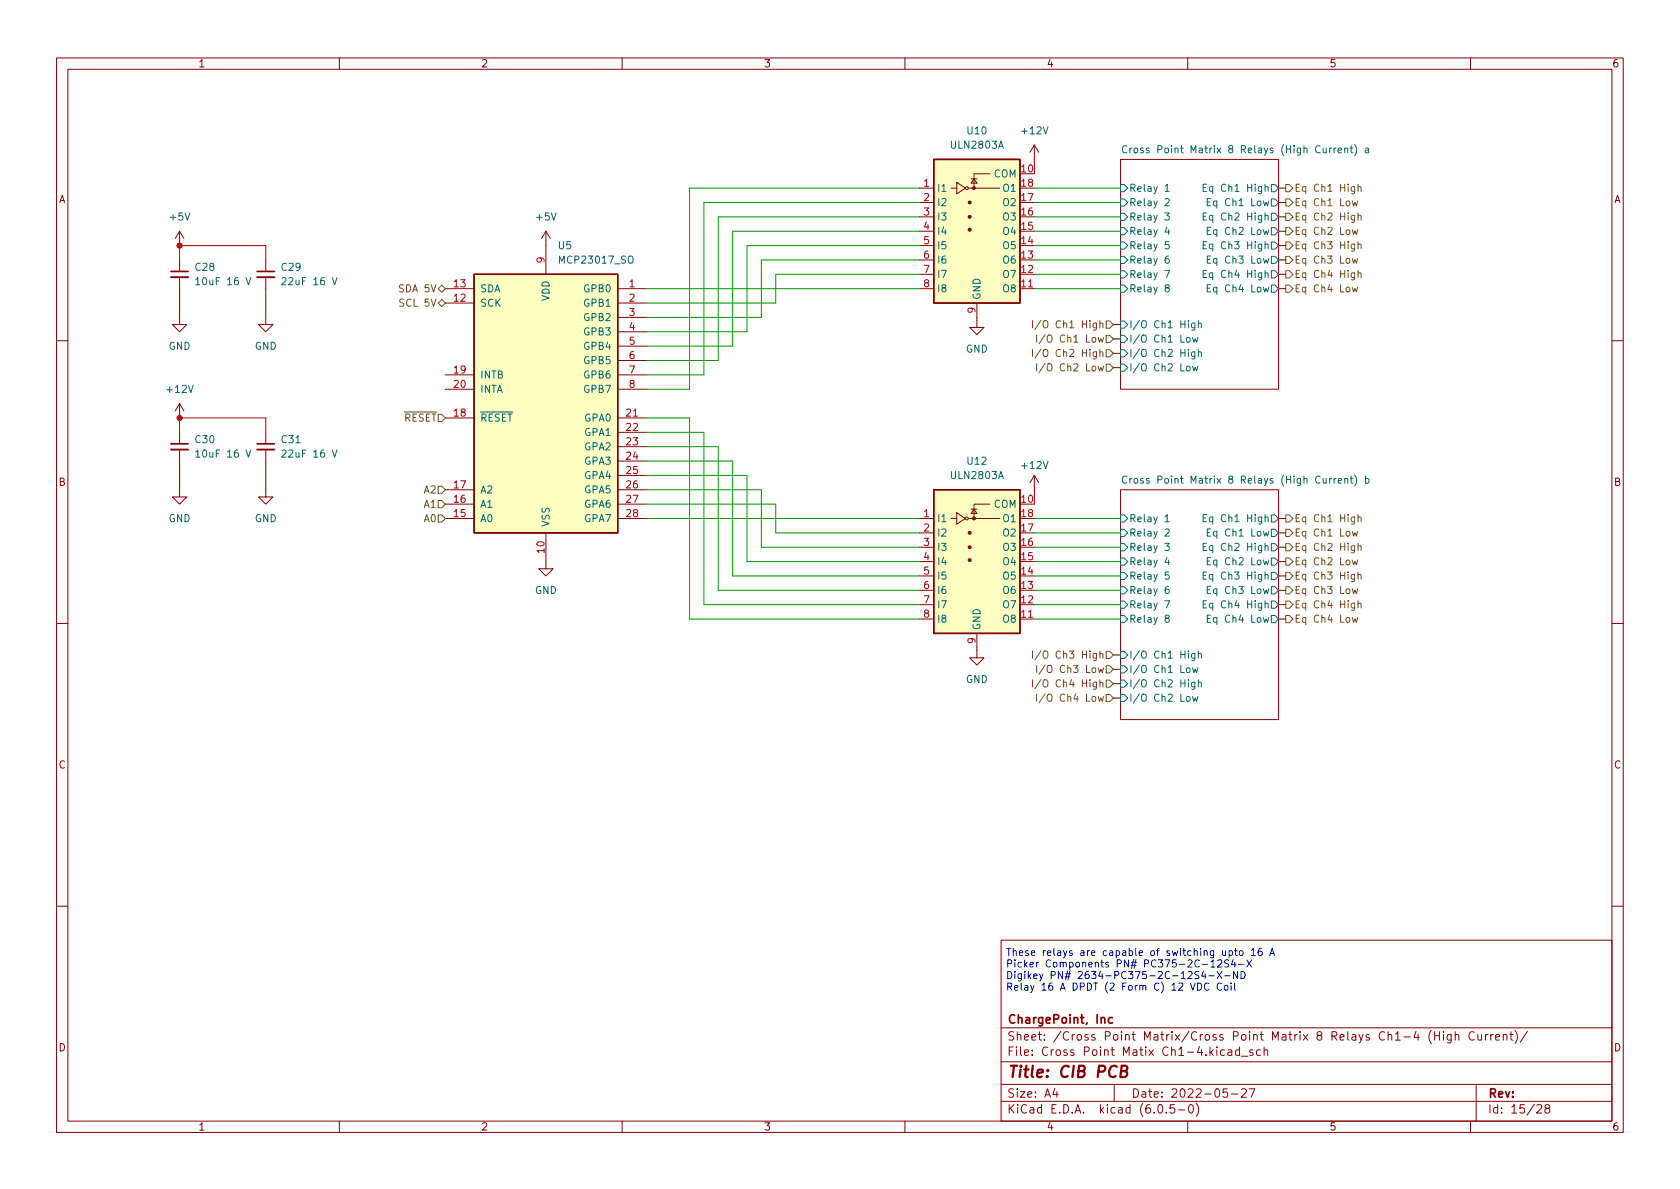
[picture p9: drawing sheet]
<svg xmlns="http://www.w3.org/2000/svg" width="297mm" height="210mm" viewBox="0 0 297 210" stroke-linecap="round" stroke-linejoin="round" font-family="sans-serif">
<g fill="none" stroke="#840000" stroke-width=".18">
<path d="M10 10.2h277v190.1h-277zM12 12.2h273v186.1h-273zM60 10.2v2M110 10.2v2M160 10.2v2M210 10.2v2M260 10.2v2M162.6 33.3h2.5M162.6 35.8h2.5M162.6 38.3h2.5M168.1 33.3h1.1M169.2 32.3l1.5 1-1.5 1z"/>
<path d="M171.2 33.3h5.6M171.7 31.6h1M172.2 31.6l.5 .8h-1zM175 30.7h-2.8v2.6M182.9 25.6v2.6M182.9 25.6l-.8 1.3M182.9 25.6l.7 1.3M198.1 28.2h28v40.6h-28zM31.7 56.1v1.3h1.3l-1.3 1.3-1.2-1.3h1.2M31.7 40.9v2.5M31.7 46v2M31.7 49v2"/>
<path d="M31.7 40.9l-.7 1.3M31.7 40.9l.8 1.3M47 56.1v1.3h1.3l-1.3 1.3-1.3-1.3h1.3M47 46v2M47 49v2M78.7 51h5.1M78.7 53.6h5.1M96.5 40.9v7.6M96.5 40.9l-.7 1.3M96.5 40.9l.8 1.3M109.2 51h5.1M109.2 53.6h5.1"/>
<path d="M109.2 56.1h5.1M109.2 58.7h5.1M162.6 51h2.5M162.6 40.9h2.5M162.6 43.4h2.5M162.6 46h2.5M162.6 48.5h2.5M172.7 56.6v1.3h1.3l-1.3 1.3-1.3-1.3h1.3M172.7 53.6v2.5M180.3 51h2.6M10 60.2h2M31.7 71.4v2.5"/>
<path d="M31.7 76.4v2.1M31.7 79.5v2M31.7 71.4l-.7 1.2M31.7 71.4l.8 1.2M47 76.4v2.1M47 79.5v2M78.7 73.9h5.1M78.7 66.3h5.1M78.7 68.8h5.1M109.2 73.9h5.1M109.2 66.3h5.1M109.2 68.8h5.1"/>
<path d="M109.2 76.4h5.1M109.2 79h5.1M109.2 61.2h5.1M109.2 63.7h5.1M285 60.2h2M31.7 86.6v1.3h1.3l-1.3 1.2-1.2-1.2h1.2M47 86.6v1.3h1.3l-1.3 1.2-1.3-1.2h1.3M78.7 91.7h5.1M78.7 89.1h5.1M78.7 86.6h5.1M96.5 94.2v6.4h1.3l-1.3 1.2-1.3-1.2h1.3M109.2 91.7h5.1"/>
<path d="M109.2 89.1h5.1M109.2 86.6h5.1M109.2 81.5h5.1M109.2 84.1h5.1M162.6 91.7h2.5M162.6 94.2h2.5M162.6 96.8h2.5M162.6 99.3h2.5M168.1 91.7h1.1M169.2 90.7l1.5 1-1.5 1zM171.2 91.7h5.6M171.7 90h1"/>
<path d="M172.2 90l.5 .8h-1zM175 89.1h-2.8v2.6M182.9 84.1l-.8 1.2M182.9 84.1v2.5M182.9 84.1l.7 1.2M198.1 86.6h28v40.6h-28zM10 110.2h2M162.6 109.5h2.5M162.6 101.8h2.5M162.6 104.4h2.5M162.6 106.9h2.5M172.7 115.1v1.2h1.3l-1.3 1.3-1.3-1.3h1.3"/>
<path d="M172.7 112v2.5M180.3 109.5h2.6M285 110.2h2M10 160.2h2M177 166.3h108v32h-108zM285 160.2h2M60 198.3v2M110 198.3v2M160 198.3v2M177 194.8h108M177 191.8h108M177 187.8h108"/>
<path d="M177 181.8h108M186.5 192.5l-.4 1h1M186.9 193v1M197 191.8v3M204.9 195.4l.2-.1a.81 .81 0 0 1 .6 .7 .81 .81 0 0 1-.3 .8h-.2a.81 .81 0 0 1-.6-.6 .81 .81 0 0 1 .3-.8zM206.2 196.7v.1M207.6 195.3h-.7v.7l.2-.1 .5 .1 .1 .2-.1 .5-.2 .1-.5-.1M208.4 196.3h1.1M210 198.3v2M210.4 195.4l.1-.1a.81 .81 0 0 1 .6 .7 .81 .81 0 0 1-.3 .8h-.2a.81 .81 0 0 1-.5-.6 .81 .81 0 0 1 .3-.8zM211.5 195.1a1.72 1.72 0 0 1 0 2.3M216.5 185.7l-.4-.1-.3 .3v.4l.1 .3h.6"/>
<path d="M217 192.5h-.7l-.1 .7 .2-.1 .5 .1 .2 .2-.1 .5-.2 .1-.6-.1M217.1 185.7h.6l.1 .9M217.7 193.5h1.2M217.8 186l-.5 .1a.29 .29 0 0 0-.2 .2 .29 .29 0 0 0 .2 .3h.5M219.1 185.7l-.4-.1-.3 .3v.4l.2 .3h.5M219.1 185.1v1.5M219.5 192.7l.6-.2 .2 .2 .1 .3-1 1h1M219.5 186.8h1.1M220.9 192.5h1l-.7 1.5M221.5 185.7l-.4-.1-.2 .2 .1 .3 .5 .1v.4h-.6M222.9 185.7l-.5-.1-.3 .3v.4l.2 .3h.6M223.5 185.8l.2-.2 .4 .1v.9"/>
<path d="M223.5 185.1v1.5M250.4 182.4l-.4 1h.9M250.7 182.9v1M253.1 182.2a1.72 1.72 0 0 0 0 2.3M253.6 182.4v1.5M253.6 183.1h.9M254.5 182.4v1.5M255.2 182.4v.2M255.2 182.9v1M256.6 182.9v1.2l-.3 .3h-.4M256.6 183l-.5-.1-.2 .3v.4l.1 .3h.6M257.3 183.1l.2-.2 .4 .1v.9"/>
<path d="M257.3 182.4v1.5M260 198.3v2M260.6 182.6a.6 .6 0 0 0-.7 0 .6 .6 0 0 0-.2 .7 .56 .56 0 0 0 .3 .6 .56 .56 0 0 0 .6-.1M261 191.8v6.5M261.3 182.9l.1 1h.3l.2-.1M261.9 182.9v1M262.6 182.9v1M263.1 182.9l-.3 .1-.2 .2M263.6 182.9v1M264 182.9l-.3 .1-.1 .2M264.4 183.4l.8-.1-.1-.3-.4-.1-.3 .2 .1 .8h.6M265.8 183.1l.2-.2 .4 .1v.9"/>
<path d="M265.8 182.9v1M266.9 182.9h.6M267.1 182.4v1.3l.4 .2M267.9 182.2a1.72 1.72 0 0 1 0 2.3M270.1 182.4l-1.3 1.9M271.7 195.5l.6-.2 .2 .2 .1 .3-.9 1h.9M273.4 196l-.3-.3 .1-.2 .2-.2 .5 .1 .1 .2-.1 .2-.6 .2-.2 .3 .1 .4 .2 .1h.5l.1-.3-.1-.4-.2-.1"/>
<circle cx="170.9" cy="33.3" r=".25"/>
<circle cx="170.9" cy="91.7" r=".25"/>
</g>
<path d="M198.2 189.4l.9-.1a.46 .46 0 0 0 .2-.4 .46 .46 0 0 0-.3-.4h-.7l-.2 2h.7a.53 .53 0 0 0 .5-.5 .53 .53 0 0 0-.4-.6" fill="none" stroke="#840000" stroke-width=".4"/>
<path d="M30.2 48h3.1M45.5 48h3M30.2 78.5h3.1M45.5 78.5h3M194.7 180.1l.2-.2 .4 .1v.9M196.7 180l-.4-.1-.3 .3v.4l.1 .3h.6" fill="none" stroke="#840000" stroke-width=".3"/>
<g fill="#fff" stroke="#fff" stroke-width=".18">
<path d="M198.1 86.6h28v40.6h-28z"/>
<path d="M198.1 28.2h28v40.6h-28z"/>
</g>
<g fill="none" stroke="#006464" stroke-width=".18">
<path d="M198.1 32.6h.7l.6 .7-.6 .6h-.7zM198.1 35.2h.7l.6 .6-.6 .6h-.7zM198.1 37.7h.7l.6 .6-.6 .7h-.7zM199.2 25.9a.6 .6 0 0 0-.8 .4 .6 .6 0 0 0 .6 .7l.2-.1M199.8 26.2v.8M200.1 26.2l-.3 .2M200.6 26.3l.1-.1 .4 .1 .1 .5-.2 .2h-.3l-.1-.1zM205.9 37.7h.8l-.4 .4 .4 .2v.5l-.2 .1-.6-.1M206 32.9l.4-.3v1.2M206 35.2l.5-.1 .2 .4-.8 .9h.8M206 33.8h.7M212.7 33.2h.5"/>
<path d="M212.7 38.3h.5M213.3 32.6h-.6v1.2h.6M213.3 37.7h-.6v1.2h.6M213.5 35.7h.4M214.1 35.1h-.6v1.3h.6M224.8 32.6h.6l.7 .7-.7 .6h-.6zM224.8 35.2h.6l.7 .6-.7 .6h-.6zM224.8 37.7h.6l.7 .6-.7 .7h-.6zM236.6 26.6l.6-.1-.1-.3h-.3l-.2 .2 .1 .6h.4M237.8 26.3l.1-.1h.3l.1 .8M237.8 26.2v.8M238.7 26.2h.5"/>
<path d="M238.9 25.8v1l.3 .2M239.5 25.6a1.46 1.46 0 0 1 0 1.9M241.4 26.2h.5l.1 .8M242 26.5h-.4l-.2 .2 .2 .3h.4M34.6 49.5l.4-.4v1.3M34.6 50.4h.7M43.5 49.1l.4 1.3 .4-1.3M49.9 49.2l.4-.1 .3 .4-.8 .9h.8M58.7 49.1l.5 1.3 .4-1.3M198.1 42.8h.7l.6 .6-.6 .7h-.7zM198.1 56.8h.7l.6 .6-.6 .6h-.7zM198.1 59.3h.7l.6 .6-.6 .7h-.7z"/>
<path d="M198.1 45.3h.7l.6 .7-.6 .6h-.7zM198.1 40.3h.7l.6 .6-.6 .6h-.7zM198.1 50.4h.7l.6 .6-.6 .7h-.7zM198.1 47.9h.7l.6 .6-.6 .6h-.7zM205.9 47.8h.9l-.6 1.3M206.2 50.9l-.2-.2 .1-.2 .1-.1h.4l.1 .2v.2l-.6 .2-.1 .1v.3l.2 .2h.4l.1-.2v-.3l-.2-.2M206.3 40.1l-.3 .9h.8M206.6 45.3h-.4a.86 .86 0 0 0 0 1.2l.5-.1v-.4l-.2-.2h-.3l-.2 .2M206.6 40.6v.9M206.7 42.7h-.6l-.1 .6 .2-.1 .4 .1 .1 .2v.4l-.2 .1-.5-.1M209.9 59.7h.3l.2 .2v.4l-.2 .2h-.3l-.1-.2zM210.8 59.7l.3 .8 .2-.6 .3 .6 .2-.8"/>
<path d="M211.3 57.1v1.1l-.3 .2-.3-.1M211.3 57.2l-.4-.1-.2 .3 .1 .5h.5M211.9 57.2l.2-.1 .3 .1v.8M211.9 56.7v1.3M212.7 48.4h.5M212.7 43.3h.5M213.3 47.8h-.6v1.3h.6M213.3 42.7h-.6v1.3h.6M213.5 40.8h.4M213.5 51h.4M213.5 45.9h.4M214.1 40.2h-.6v1.3h.6"/>
<path d="M214.1 50.4h-.6v1.2h.6M214.1 45.3h-.6v1.2h.6M224.8 40.3h.6l.7 .6-.7 .6h-.6zM224.8 50.4h.6l.7 .6-.7 .7h-.6zM224.8 47.9h.6l.7 .6-.7 .6h-.6zM224.8 42.8h.6l.7 .6-.7 .7h-.6zM224.8 45.3h.6l.7 .7-.7 .6h-.6zM34.6 79.9l.4-.3v1.2M43.5 79.6l.4 1.2 .4-1.2M49.9 79.7l.4-.1 .3 .3-.8 .9h.8M58.7 79.6l.5 1.2 .4-1.2M198.1 61.8h.7l.6 .7-.6 .6h-.7z"/>
<path d="M198.1 64.4h.7l.6 .6-.6 .7h-.7zM209.9 64.8l.3-.1 .2 .3v.4l-.2 .2-.3-.1-.1-.1zM210.8 64.7l.3 .9 .2-.6 .3 .6 .2-.9M211.3 62.2v1l-.3 .3-.3-.1M211.3 62.3l-.4-.1-.2 .2 .1 .6h.5M211.9 62.3l.2-.1 .3 .1v.8M211.9 61.8v1.3M34.6 80.8h.7M198.1 91.1h.7l.6 .6-.6 .6h-.7zM198.1 93.6h.7l.6 .6-.6 .7h-.7zM198.1 96.1h.7l.6 .7-.6 .6h-.7zM198.1 98.7h.7l.6 .6-.6 .6h-.7z"/>
<path d="M199.2 84.3a.6 .6 0 0 0-.8 .4 .6 .6 0 0 0 .6 .7l.2-.1M199.8 84.6v.8M200.1 84.6l-.3 .2M200.6 84.7l.1-.1 .4 .1 .1 .5-.2 .2h-.3l-.1-.1zM205.9 96.1h.8l-.4 .5 .4 .1v.5l-.2 .1-.6-.1M206 91.4l.4-.4v1.3M206 93.7l.5-.2 .2 .4-.8 .9h.8M206 92.3h.7M206.3 98.6l-.3 .9h.8M206.6 99v.9M212.7 91.6h.5M212.7 96.7h.5"/>
<path d="M213.3 91h-.6v1.3h.6M213.3 96.1h-.6v1.2h.6M213.5 94.1h.4M213.5 99.2h.4M214.1 93.5h-.6v1.3h.6M214.1 98.6h-.6v1.3h.6M224.8 91.1h.6l.7 .6-.7 .6h-.6zM224.8 93.6h.6l.7 .6-.7 .7h-.6zM224.8 98.7h.6l.7 .6-.7 .6h-.6zM224.8 96.1h.6l.7 .7-.7 .6h-.6zM236.6 85l.6-.1-.1-.2-.3-.1-.2 .2 .1 .6h.4M237.8 84.7l.1-.1 .3 .1 .1 .7"/>
<path d="M237.8 84.6v.8M238.7 84.6h.5M238.9 84.2v1.1l.3 .1M239.5 84a1.46 1.46 0 0 1 0 1.9M241.4 84.7l.4-.1 .2 .2-.1 .6h-.5M241.4 84.2v1.2M198.1 101.2h.7l.6 .6-.6 .7h-.7zM198.1 115.2h.7l.6 .6-.6 .7h-.7zM198.1 117.7h.7l.6 .7-.6 .6h-.7zM198.1 103.8h.7l.6 .6-.6 .6h-.7zM198.1 108.8h.7l.6 .7-.6 .6h-.7zM198.1 106.3h.7l.6 .6-.6 .7h-.7z"/>
<path d="M205.9 106.2h.9l-.6 1.3M206.2 109.3l-.2-.2 .1-.2 .1-.1h.4l.1 .2v.2l-.6 .2-.1 .2v.2l.2 .2h.4l.1-.2v-.2l-.2-.3M206.6 103.7l-.4 .1a.86 .86 0 0 0 0 1.2l.5-.2v-.4l-.2-.2h-.3l-.2 .2M206.7 101.2h-.6l-.1 .6 .2-.2 .4 .1 .1 .2v.4l-.2 .1-.5-.1M209.9 118.1h.3l.2 .2v.4l-.2 .2h-.3l-.1-.2zM210.8 118.1l.3 .8 .2-.6 .3 .6 .2-.8M211.3 115.5v1.1l-.3 .2h-.3M211.3 115.6l-.4-.1-.2 .3 .1 .5h.5M211.9 115.7l.2-.2 .3 .1v.8M211.9 115.1v1.3M212.7 106.8h.5M212.7 101.8h.5"/>
<path d="M213.3 106.2h-.6v1.3h.6M213.3 101.2h-.6v1.2h.6M213.5 109.4h.4M213.5 104.3h.4M214.1 108.8h-.6v1.2h.6M214.1 103.7h-.6v1.3h.6M224.8 108.8h.6l.7 .7-.7 .6h-.6zM224.8 106.3h.6l.7 .6-.7 .7h-.6zM224.8 101.2h.6l.7 .6-.7 .7h-.6zM224.8 103.8h.6l.7 .6-.7 .6h-.6zM198.1 120.3h.7l.6 .6-.6 .6h-.7zM198.1 122.8h.7l.6 .6-.6 .7h-.7z"/>
<path d="M209.9 123.2h.3l.2 .2v.4l-.2 .2h-.3l-.1-.2zM210.8 123.2l.3 .8 .2-.6 .3 .6 .2-.8M211.3 120.6v1.1l-.3 .2-.3-.1M211.3 120.7l-.4-.1-.2 .3 .1 .5h.5M211.9 120.7l.2-.1 .3 .1v.8M211.9 120.2v1.3"/>
</g>
<path d="M30.2 49h3.1M45.5 49h3M30.2 79.5h3.1M45.5 79.5h3" fill="none" stroke="#840000" stroke-width=".33"/>
<g fill="#ffffc2" stroke="#ffffc2" stroke-width=".18">
<path d="M83.8 48.5h25.4v45.7h-25.4z"/>
<path d="M165.1 28.2h15.2v25.4h-15.2z"/>
<path d="M165.1 86.6h15.2v25.4h-15.2z"/>
</g>
<path d="M165.1 28.2h15.2v25.4h-15.2zM83.8 48.5h25.4v45.7h-25.4zM165.1 86.6h15.2v25.4h-15.2z" fill="none" stroke="#840000" stroke-width=".25"/>
<g fill="#840000" stroke="#840000" stroke-width=".18">
<circle cx="171.4" cy="40.6" r=".25"/>
<circle cx="171.4" cy="38.3" r=".25"/>
<circle cx="171.4" cy="35.8" r=".25"/>
<circle cx="172.2" cy="33.3" r=".25"/>
<circle cx="171.4" cy="99.1" r=".25"/>
<circle cx="171.4" cy="96.8" r=".25"/>
<circle cx="171.4" cy="94.2" r=".25"/>
<circle cx="172.2" cy="91.7" r=".25"/>
</g>
<g fill="none" stroke="#725600" stroke-width=".18">
<path d="M227.3 35.2h.7l.6 .6-.6 .6h-.7zM227.3 37.7h.7l.6 .6-.6 .7h-.7zM227.3 32.6h.7l.6 .7-.6 .6h-.7zM239.1 35.5l.2 .9 .3-.6 .2 .6 .3-.9M239.5 38.1v1l-.2 .2h-.3M239.5 38.1h-.4l-.2 .2 .1 .6h.5M239.5 33v1l-.2 .3-.3-.1M239.5 33.1l-.4-.1-.2 .2 .1 .6h.5M240.1 38.2l.2-.1h.3l.1 .8M240.1 33.1l.2-.1 .3 .1 .1 .7M240.1 32.6v1.2M240.1 37.7v1.2"/>
<path d="M77.5 53.6l.6-.6 .6 .6-.6 .6zM77.5 51l.6-.6 .6 .6-.6 .7zM182.6 56.7v1.3M183.3 59.2v1.3M184.1 56.6l-1.1 1.7M184.8 59.2l-1.1 1.6M195.6 59.3h.6l.6 .6-.6 .7h-.6zM195.6 56.8h.6l.6 .6-.6 .6h-.6zM227.3 47.9h.7l.6 .6-.6 .6h-.7zM227.3 45.3h.7l.6 .7-.6 .6h-.7zM227.3 50.4h.7l.6 .6-.6 .7h-.7zM227.3 40.3h.7l.6 .6-.6 .6h-.7z"/>
<path d="M227.3 42.8h.7l.6 .6-.6 .7h-.7zM239.1 45.7l.2 .8 .3-.6 .2 .6 .3-.8M239.1 50.8l.2 .8 .3-.6 .2 .6 .3-.8M239.1 40.6l.2 .9 .3-.6 .2 .6 .3-.9M239.5 48.2v1.1l-.2 .2-.3-.1M239.5 48.3l-.4-.1-.2 .3 .1 .5h.5M239.5 43.2v1l-.2 .2h-.3M239.5 43.2h-.4l-.2 .2 .1 .5h.5M240.1 48.4l.2-.2 .3 .1 .1 .8M240.1 43.3l.2-.1h.3l.1 .8M240.1 42.7v1.3M240.1 47.8v1.3"/>
<path d="M77.5 73.3h.6l.6 .6-.6 .6h-.6zM182.6 61.8v1.3M183.3 64.3v1.3M184.1 61.7l-1.1 1.7M184.8 64.3l-1.1 1.6M195.6 64.4h.6l.6 .6-.6 .7h-.6zM195.6 61.8h.6l.6 .7-.6 .6h-.6zM77.5 91.1h.6l.6 .6-.6 .6h-.6zM77.5 88.5h.6l.6 .6-.6 .7h-.6zM77.5 86h.6l.6 .6-.6 .6h-.6zM227.3 93.6h.7l.6 .6-.6 .7h-.7zM227.3 96.1h.7l.6 .7-.6 .6h-.7z"/>
<path d="M227.3 98.7h.7l.6 .6-.6 .6h-.7zM227.3 91.1h.7l.6 .6-.6 .6h-.7zM239.1 94l.2 .8 .3-.6 .2 .6 .3-.8M239.1 99l.2 .9 .3-.6 .2 .6 .3-.9M239.5 96.5v1l-.2 .3-.3-.1M239.5 96.6l-.4-.1-.2 .2 .1 .6h.5M239.5 91.4v1l-.2 .3-.3-.1M239.5 91.5l-.4-.1-.2 .3 .1 .5h.5M240.1 96.6l.2-.1 .3 .1 .1 .7M240.1 91.5l.2-.1 .3 .1 .1 .8M240.1 91v1.3M240.1 96.1v1.2"/>
<path d="M182.6 115.1v1.3M183.3 117.7v1.2M184.1 115.1l-1.1 1.6M184.8 117.6l-1.1 1.6M195.6 115.2h.6l.6 .6-.6 .7h-.6zM195.6 117.7h.6l.6 .7-.6 .6h-.6zM227.3 106.3h.7l.6 .6-.6 .7h-.7zM227.3 101.2h.7l.6 .6-.6 .7h-.7zM227.3 103.8h.7l.6 .6-.6 .6h-.7zM227.3 108.8h.7l.6 .7-.6 .6h-.7zM239.1 104.1l.2 .9 .3-.6 .2 .6 .3-.9M239.1 109.2l.2 .8 .3-.6 .2 .6 .3-.8"/>
<path d="M239.5 106.7v1l-.2 .2h-.3M239.5 106.7h-.4l-.2 .2 .1 .5h.5M239.5 101.6v1l-.2 .2h-.3M239.5 101.6h-.4l-.2 .2 .1 .6h.5M240.1 106.8l.2-.1h.3l.1 .8M240.1 101.7l.2-.1h.3l.1 .8M240.1 101.2v1.2M240.1 106.2v1.3M182.6 120.2v1.3M183.3 122.7v1.3M184.1 120.1l-1.1 1.7M184.8 122.7l-1.1 1.6"/>
<path d="M195.6 122.8h.6l.6 .6-.6 .7h-.6zM195.6 120.3h.6l.6 .6-.6 .6h-.6z"/>
</g>
<g fill="none" stroke="#0000c2" stroke-width=".18">
<path d="M211.7 173.8a.64 .64 0 0 1 .8 .7 .64 .64 0 0 1-.8 .6zM212 171.8h-.5l-.2 .2 .1 .3 .5 .3v.3l-.2 .2-.4-.1M212.6 170.5h1M212.8 171.7l-.3 .9h.8M213.1 172.2v.9M213.7 173.9a.6 .6 0 0 0-.8 .5 .6 .6 0 0 0 .6 .7l.2-.1M213.7 172.6h1M214.1 170.1l.4-.4v1.3M214.1 171h.7M215.2 171.8l.8 1.3M215.3 169.9l.5-.2 .2 .4-.7 .9h.7M216 173.9a.6 .6 0 0 0-.9 .5 .6 .6 0 0 0 .6 .7l.3-.1"/>
<path d="M216 171.8l-.8 1.3M216.2 168.1v.8l.3 .1 .2-.2M216.5 172.6h1M216.6 174.3h.3l.2 .2v.4l-.2 .2-.3-.1-.1-.1zM216.7 168.1v.9M217.2 169.8l-.4-.1-.3 .3 .1 .3 .6 .2v.4l-.2 .1-.5-.1M217.3 168.2l.4-.1 .2 .3-.1 .5h-.5M217.3 168.1v1.3M217.7 173.8v.1M217.7 174.3v.8M218 169.7l-.3 .9h.8M218.3 173.8v1.1l.2 .2"/>
<path d="M218.3 168.1h.5M218.3 170.2v.8M218.5 167.7v1.1l.3 .2M218.8 171.8v1.3l-.7-1.3v1.3M219 170.5h1M219.2 168.2l.3-.1 .3 .3v.3l-.3 .3-.3-.1-.1-.2zM219.4 171.8a.64 .64 0 0 1 .8 .6 .64 .64 0 0 1-.8 .7zM220.5 169.7l.8 1.3M221.2 168.1l.4-.4v1.3M221.2 169h.8M221.3 169.7l-.8 1.3M223.1 167.7l-.4 .1a.86 .86 0 0 0 0 1.2l.4-.2 .1-.4-.3-.2h-.2l-.3 .2"/>
<path d="M224.5 169l.4-1.3 .5 1.3M224.6 168.6h.6"/>
</g>
<g fill="none" stroke="#480000" stroke-width=".18">
<path d="M226.1 35.8h1.2M226.1 33.3h1.2M226.1 38.3h1.2M31.7 51v5.1M47 51v5.1M172.7 56.1v.5M196.8 59.9h1.3M196.8 57.4h1.3M226.1 51h1.2M226.1 48.5h1.2M226.1 46h1.2M226.1 43.4h1.2"/>
<path d="M226.1 40.9h1.2M196.8 65h1.3M196.8 62.5h1.3M31.7 81.5v5.1M47 81.5v5.1M226.1 96.8h1.2M226.1 91.7h1.2M226.1 94.2h1.2M226.1 99.3h1.2M172.7 114.5v.6M196.8 115.8h1.3M196.8 118.4h1.3"/>
<path d="M226.1 101.8h1.2M226.1 106.9h1.2M226.1 104.4h1.2M226.1 109.5h1.2M196.8 123.4h1.3M196.8 120.9h1.3"/>
</g>
<path d="M182.9 28.2v2.5M31.7 46v-2.6h15.3v2.6M31.7 76.4v-2.5h15.3v2.5M182.9 86.6v2.5" fill="none" stroke="#c20000" stroke-width=".18"/>
<g fill="none" stroke="#009600" stroke-width=".18">
<path d="M162.6 33.3h-40.7v35.5h-7.6M162.6 38.3h-35.6v25.4h-12.7M162.6 35.8h-38.1v30.5h-10.2M182.9 33.3h15.2M182.9 35.8h15.2M182.9 38.3h15.2M114.3 51h48.3M162.6 43.4h-30.5v15.3h-17.8M162.6 48.5h-25.4v5.1h-22.9M162.6 46h-28v10.1h-20.3M162.6 40.9h-33.1v20.3h-15.2M182.9 43.4h15.2"/>
<path d="M182.9 48.5h15.2M182.9 46h15.2M182.9 40.9h15.2M182.9 51h15.2M114.3 76.4h10.2v30.5h38.1M114.3 79h12.7v25.4h35.6M114.3 73.9h7.6v35.6h40.7M114.3 84.1h17.8v15.2h30.5M114.3 81.5h15.2v20.3h33.1M114.3 86.6h20.3v10.2h28M114.3 89.1h22.9v5.1h25.4M114.3 91.7h48.3"/>
<path d="M182.9 94.2h15.2M182.9 96.8h15.2M182.9 91.7h15.2M182.9 99.3h15.2M182.9 101.8h15.2M182.9 104.4h15.2M182.9 106.9h15.2M182.9 109.5h15.2"/>
</g>
<g fill="#c20000" stroke="#c20000" stroke-width=".18">
<circle cx="31.7" cy="43.4" r=".46"/>
<circle cx="31.7" cy="73.9" r=".46"/>
</g>
<text font-size="2.8" fill="#840000" x="178" y="190.6">Title: CIB PCB</text>
<g font-size="2.1" fill="#840000">
<text x="178" y="184">Sheet: /Cross Point Matrix/Cross Point Matrix 8 Relays Ch1-4 (High Current)/</text>
<text x="178" y="181">ChargePoint, Inc</text>
<text x="178" y="186.7">File: Cross Point Matix Ch1-4.kicad_sch</text>
<text x="178" y="196.9">KiCad E.D.A. kicad (6.0.5-0)</text>
<text x="178" y="194.1">Size: A4</text>
<text x="200" y="194.1">Date: 2022-05-27</text>
<text x="263" y="194.1">Rev:</text>
<text x="263" y="196.9">Id: 15/28</text>
</g>
<g font-size="1.8" fill="#840000">
<text x="35" y="11.9">1</text>
<text x="85" y="11.9">2</text>
<text x="135" y="11.9">3</text>
<text x="185" y="11.9">4</text>
<text x="235" y="11.9">5</text>
<text x="285" y="11.9">6</text>
<text x="10.3" y="35.9">A</text>
<text x="285.3" y="35.9">A</text>
<text x="10.3" y="85.9">B</text>
<text x="285.3" y="85.9">B</text>
<text x="10.3" y="135.9">C</text>
<text x="285.3" y="135.9">C</text>
<text x="10.3" y="185.9">D</text>
<text x="285.3" y="185.9">D</text>
<text x="35" y="199.9">1</text>
<text x="85" y="199.9">2</text>
<text x="135" y="199.9">3</text>
<text x="185" y="199.9">4</text>
<text x="235" y="199.9">5</text>
<text x="285" y="199.9">6</text>
</g>
<g font-size="1.8" fill="#006464">
<text x="171.1" y="23.7">U10</text>
<text x="180.8" y="23.7">+12V</text>
<text x="168.3" y="26.3">ULN2803A</text>
<text x="201.6" y="27.1">Cross Point Matrix 8 Relays (High Current) a</text>
<text x="165.6" y="33.9">I1</text>
<text x="175.7" y="31.4">COM</text>
<text x="177.5" y="33.9">O1</text>
<text x="199.6" y="33.9">Relay 1</text>
<text x="214.1" y="33.9">Eq Ch1 High</text>
<text x="30.2" y="39">+5V</text>
<text x="94.9" y="39">+5V</text>
<text x="165.6" y="36.4">I2</text>
<text x="165.6" y="39">I3</text>
<text x="165.6" y="41.5">I4</text>
<text x="177.5" y="41.5">O4</text>
<text x="177.5" y="39">O3</text>
<text x="177.5" y="36.4">O2</text>
<text x="199.6" y="36.4">Relay 2</text>
<text x="199.6" y="39">Relay 3</text>
<text x="199.6" y="41.5">Relay 4</text>
<text x="214.1" y="39">Eq Ch2 High</text>
<text x="214.5" y="36.4">Eq Ch1 Low</text>
<text x="214.5" y="41.5">Eq Ch2 Low</text>
<text x="34.6" y="47.9">C28</text>
<text x="49.8" y="47.9">C29</text>
<text x="98.8" y="44.1">U5</text>
<text x="99.2" y="46.6">MCP23017_SO</text>
<text x="165.6" y="44.1">I5</text>
<text x="165.6" y="46.6">I6</text>
<text x="177.5" y="46.6">O6</text>
<text x="177.5" y="44.1">O5</text>
<text x="199.6" y="44.1">Relay 5</text>
<text x="199.6" y="46.6">Relay 6</text>
<text x="214.1" y="44.1">Eq Ch3 High</text>
<text x="214.5" y="46.6">Eq Ch3 Low</text>
<text x="35.3" y="50.4">10uF 16 V</text>
<text x="50.5" y="50.4">22uF 16 V</text>
<text x="84.8" y="51.7">SDA</text>
<text x="97.2" y="53.3" transform="rotate(-90 97.2 53.3)">VDD</text>
<text x="103.4" y="51.7">GPB0</text>
<text x="165.6" y="49.1">I7</text>
<text x="165.6" y="51.7">I8</text>
<text x="173.4" y="53.1" transform="rotate(-90 173.4 53.1)">GND</text>
<text x="177.5" y="51.7">O8</text>
<text x="177.5" y="49.1">O7</text>
<text x="199.6" y="51.7">Relay 8</text>
<text x="199.6" y="49.1">Relay 7</text>
<text x="214.1" y="49.1">Eq Ch4 High</text>
<text x="214.5" y="51.7">Eq Ch4 Low</text>
<text x="84.8" y="54.2">SCK</text>
<text x="103.4" y="54.2">GPB1</text>
<text x="103.4" y="56.8">GPB2</text>
<text x="103.4" y="59.3">GPB3</text>
<text x="199.6" y="58">I/O Ch1 High</text>
<text x="29.8" y="61.8">GND</text>
<text x="45" y="61.8">GND</text>
<text x="103.4" y="61.8">GPB4</text>
<text x="103.4" y="64.4">GPB5</text>
<text x="170.8" y="62.4">GND</text>
<text x="199.6" y="63.1">I/O Ch2 High</text>
<text x="199.6" y="65.7">I/O Ch2 Low</text>
<text x="199.6" y="60.6">I/O Ch1 Low</text>
<text x="29.7" y="69.5">+12V</text>
<text x="84.8" y="66.9">INTB</text>
<text x="84.8" y="69.5">INTA</text>
<text x="103.4" y="66.9">GPB6</text>
<text x="103.4" y="69.5">GPB7</text>
<text x="84.8" y="74.5">~{RESET}</text>
<text x="103.4" y="74.5">GPA0</text>
<text x="103.4" y="77.1">GPA1</text>
<text x="34.6" y="78.4">C30</text>
<text x="35.3" y="80.9">10uF 16 V</text>
<text x="49.8" y="78.4">C31</text>
<text x="50.5" y="80.9">22uF 16 V</text>
<text x="103.4" y="79.6">GPA2</text>
<text x="103.4" y="82.2">GPA3</text>
<text x="171.1" y="82.2">U12</text>
<text x="180.8" y="82.9">+12V</text>
<text x="84.8" y="89.8">A1</text>
<text x="84.8" y="87.2">A2</text>
<text x="103.4" y="84.7">GPA4</text>
<text x="103.4" y="87.2">GPA5</text>
<text x="103.4" y="89.8">GPA6</text>
<text x="168.3" y="84.7">ULN2803A</text>
<text x="175.7" y="89.8">COM</text>
<text x="201.6" y="85.5">Cross Point Matrix 8 Relays (High Current) b</text>
<text x="29.8" y="92.3">GND</text>
<text x="45" y="92.3">GND</text>
<text x="84.8" y="92.3">A0</text>
<text x="97.2" y="93.2" transform="rotate(-90 97.2 93.2)">VSS</text>
<text x="103.4" y="92.3">GPA7</text>
<text x="165.6" y="92.3">I1</text>
<text x="165.6" y="94.9">I2</text>
<text x="177.5" y="94.9">O2</text>
<text x="177.5" y="92.3">O1</text>
<text x="199.6" y="92.3">Relay 1</text>
<text x="199.6" y="94.9">Relay 2</text>
<text x="214.1" y="92.3">Eq Ch1 High</text>
<text x="214.5" y="94.9">Eq Ch1 Low</text>
<text x="165.6" y="97.4">I3</text>
<text x="165.6" y="99.9">I4</text>
<text x="177.5" y="99.9">O4</text>
<text x="177.5" y="97.4">O3</text>
<text x="199.6" y="97.4">Relay 3</text>
<text x="199.6" y="99.9">Relay 4</text>
<text x="214.1" y="97.4">Eq Ch2 High</text>
<text x="214.5" y="99.9">Eq Ch2 Low</text>
<text x="94.6" y="105">GND</text>
<text x="165.6" y="102.5">I5</text>
<text x="165.6" y="105">I6</text>
<text x="165.6" y="107.6">I7</text>
<text x="177.5" y="107.6">O7</text>
<text x="177.5" y="105">O6</text>
<text x="177.5" y="102.5">O5</text>
<text x="199.6" y="102.5">Relay 5</text>
<text x="199.6" y="105">Relay 6</text>
<text x="199.6" y="107.6">Relay 7</text>
<text x="214.1" y="107.6">Eq Ch4 High</text>
<text x="214.1" y="102.5">Eq Ch3 High</text>
<text x="214.5" y="105">Eq Ch3 Low</text>
<text x="165.6" y="110.1">I8</text>
<text x="173.4" y="111.5" transform="rotate(-90 173.4 111.5)">GND</text>
<text x="177.5" y="110.1">O8</text>
<text x="199.6" y="110.1">Relay 8</text>
<text x="214.5" y="110.1">Eq Ch4 Low</text>
<text x="199.6" y="116.5">I/O Ch1 High</text>
<text x="199.6" y="119">I/O Ch1 Low</text>
<text x="170.8" y="120.8">GND</text>
<text x="199.6" y="121.5">I/O Ch2 High</text>
<text x="199.6" y="124.1">I/O Ch2 Low</text>
</g>
<g font-size="1.8" fill="#a90000">
<text x="163.3" y="33">1</text>
<text x="163.3" y="35.6">2</text>
<text x="180.6" y="30.5">10</text>
<text x="180.6" y="35.6">17</text>
<text x="180.6" y="33">18</text>
<text x="163.3" y="38.1">3</text>
<text x="163.3" y="40.6">4</text>
<text x="180.6" y="40.6">15</text>
<text x="180.6" y="38.1">16</text>
<text x="96.3" y="46.5" transform="rotate(-90 96.3 46.5)">9</text>
<text x="163.3" y="43.2">5</text>
<text x="163.3" y="45.7">6</text>
<text x="180.6" y="45.7">13</text>
<text x="180.6" y="43.2">14</text>
<text x="80.3" y="53.3">12</text>
<text x="80.3" y="50.8">13</text>
<text x="111.3" y="50.8">1</text>
<text x="111.3" y="53.3">2</text>
<text x="163.3" y="48.3">7</text>
<text x="163.3" y="50.8">8</text>
<text x="180.6" y="50.8">11</text>
<text x="180.6" y="48.3">12</text>
<text x="111.3" y="55.9">3</text>
<text x="111.3" y="58.4">4</text>
<text x="172.5" y="55.4" transform="rotate(-90 172.5 55.4)">9</text>
<text x="111.3" y="61">5</text>
<text x="111.3" y="63.5">6</text>
<text x="80.3" y="66">19</text>
<text x="80.3" y="68.6">20</text>
<text x="111.3" y="66">7</text>
<text x="111.3" y="68.6">8</text>
<text x="80.3" y="73.7">18</text>
<text x="110.8" y="73.7">21</text>
<text x="110.8" y="76.2">22</text>
<text x="110.8" y="78.7">23</text>
<text x="110.8" y="81.3">24</text>
<text x="110.8" y="83.8">25</text>
<text x="80.3" y="88.9">16</text>
<text x="80.3" y="86.4">17</text>
<text x="110.8" y="86.4">26</text>
<text x="110.8" y="88.9">27</text>
<text x="180.6" y="88.9">10</text>
<text x="80.3" y="91.4">15</text>
<text x="110.8" y="91.4">28</text>
<text x="163.3" y="91.4">1</text>
<text x="163.3" y="94">2</text>
<text x="180.6" y="94">17</text>
<text x="180.6" y="91.4">18</text>
<text x="96.3" y="97.8" transform="rotate(-90 96.3 97.8)">10</text>
<text x="163.3" y="96.5">3</text>
<text x="163.3" y="99.1">4</text>
<text x="163.3" y="101.6">5</text>
<text x="180.6" y="101.6">14</text>
<text x="180.6" y="99.1">15</text>
<text x="180.6" y="96.5">16</text>
<text x="163.3" y="104.1">6</text>
<text x="163.3" y="106.7">7</text>
<text x="180.6" y="106.7">12</text>
<text x="180.6" y="104.1">13</text>
<text x="163.3" y="109.2">8</text>
<text x="172.5" y="113.8" transform="rotate(-90 172.5 113.8)">9</text>
<text x="180.6" y="109.2">11</text>
</g>
<g font-size="1.8" fill="#725600">
<text x="228.8" y="33.9">Eq Ch1 High</text>
<text x="228.8" y="36.4">Eq Ch1 Low</text>
<text x="228.8" y="39">Eq Ch2 High</text>
<text x="228.8" y="41.5">Eq Ch2 Low</text>
<text x="228.8" y="46.6">Eq Ch3 Low</text>
<text x="228.8" y="44.1">Eq Ch3 High</text>
<text x="70.9" y="51.7">SDA 5V</text>
<text x="228.8" y="49.1">Eq Ch4 High</text>
<text x="228.8" y="51.7">Eq Ch4 Low</text>
<text x="71.1" y="54.2">SCL 5V</text>
<text x="184.8" y="58">I/O Ch1 High</text>
<text x="184.8" y="63.1">I/O Ch2 High</text>
<text x="185.2" y="65.7">I/O Ch2 Low</text>
<text x="185.2" y="60.6">I/O Ch1 Low</text>
<text x="70" y="74.5">~{RESET}</text>
<text x="75" y="89.8">A1</text>
<text x="75" y="87.2">A2</text>
<text x="75" y="92.3">A0</text>
<text x="228.8" y="94.9">Eq Ch1 Low</text>
<text x="228.8" y="92.3">Eq Ch1 High</text>
<text x="228.8" y="97.4">Eq Ch2 High</text>
<text x="228.8" y="99.9">Eq Ch2 Low</text>
<text x="228.8" y="107.6">Eq Ch4 High</text>
<text x="228.8" y="102.5">Eq Ch3 High</text>
<text x="228.8" y="105">Eq Ch3 Low</text>
<text x="228.8" y="110.1">Eq Ch4 Low</text>
<text x="184.8" y="116.5">I/O Ch3 High</text>
<text x="185.2" y="119">I/O Ch3 Low</text>
<text x="184.8" y="121.5">I/O Ch4 High</text>
<text x="185.2" y="124.1">I/O Ch4 Low</text>
</g>
<g font-size="1.8" fill="#0000c2">
<text x="177.8" y="169">These relays are capable of switching upto 16 A</text>
<text x="177.8" y="171.1">Picker Components PN# PC375-2C-12S4-X</text>
<text x="177.8" y="173.1">Digikey PN# 2634-PC375-2C-12S4-X-ND</text>
<text x="177.8" y="175.2">Relay 16 A DPDT (2 Form C) 12 VDC Coil</text>
</g>
</svg>
